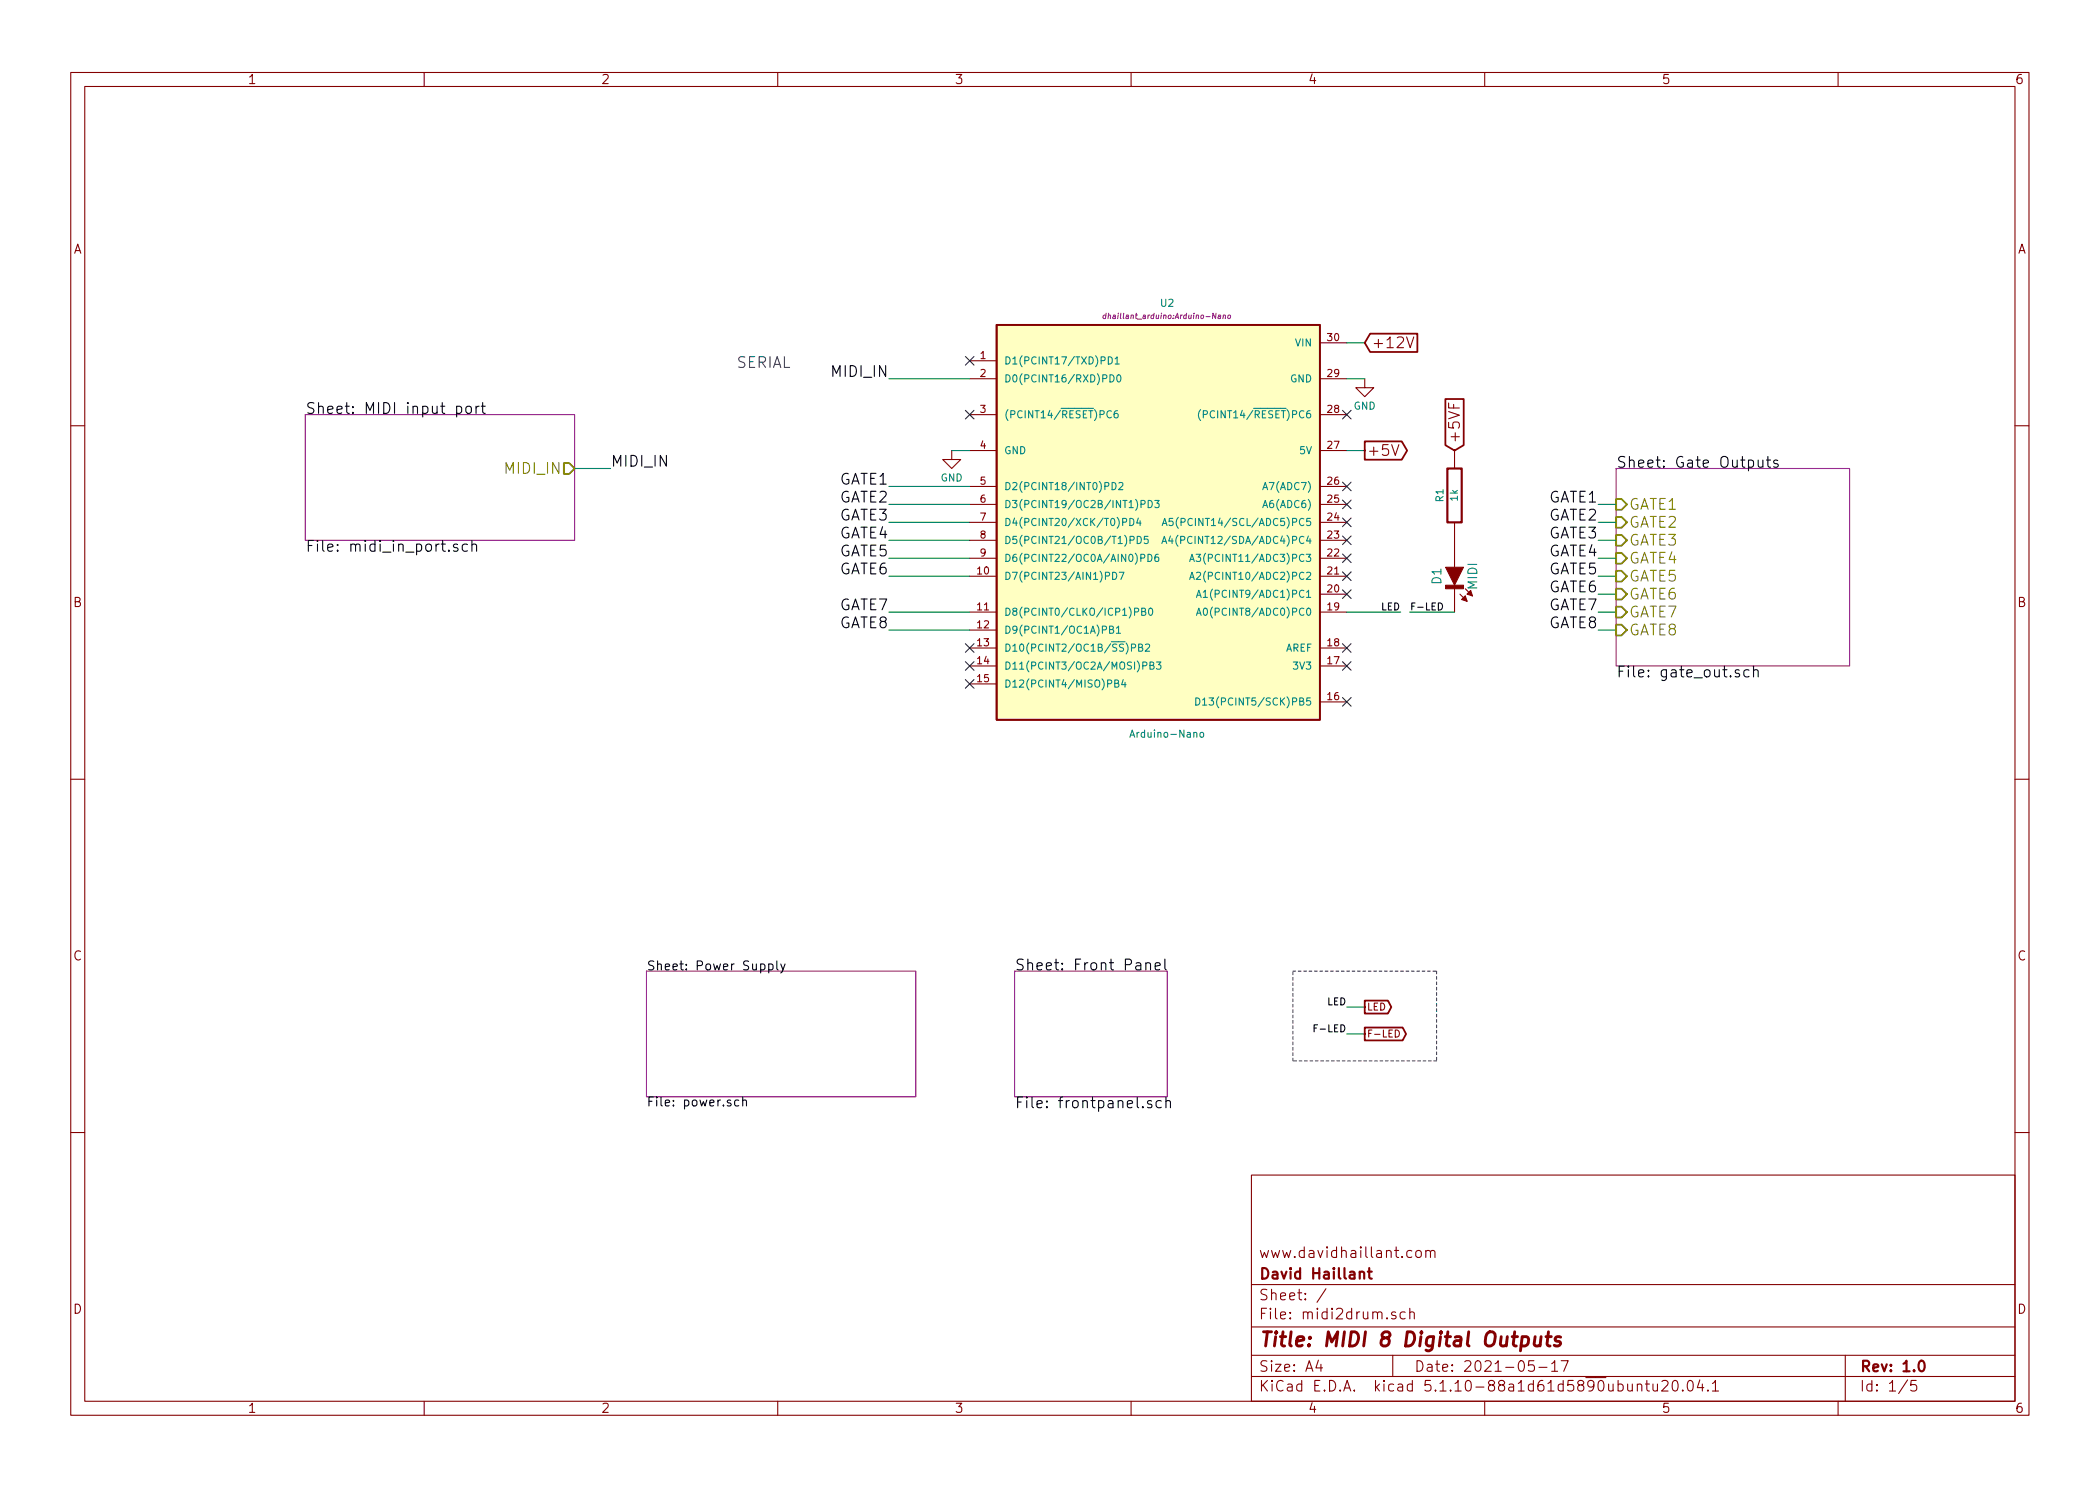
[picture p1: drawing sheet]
<svg xmlns="http://www.w3.org/2000/svg" width="297mm" height="210mm" viewBox="0 0 297 210" stroke-linecap="round" stroke-linejoin="round" font-family="sans-serif">
<g fill="none" stroke="#840000" stroke-width=".15">
<path d="M10 10.3h277v189.9h-277zM12 12.2h273v186.1h-273zM60 10.3v1.9M110 10.3v1.9M160 10.3v1.9M210 10.3v1.9M260 10.3v1.9M137.2 51h3.8M137.2 53.6h3.8M137.2 58.7h3.8M186.7 53.6h3.8M186.7 58.7h3.8"/>
<path d="M186.7 48.5h3.8M193 53.6v1.3h1.3l-1.3 1.2-1.2-1.2h1.2M199 47.7l.5 1.5 .5-1.5M204.9 57v.7h1.5M10 60.2h2M134.6 63.7v1.3h1.3l-1.3 1.3-1.3-1.3h1.3M137.2 79h3.8M137.2 76.4h3.8M137.2 73.9h3.8M137.2 71.4h3.8M137.2 68.8h3.8M137.2 63.7h3.8"/>
<path d="M186.7 79h3.8M186.7 76.4h3.8M186.7 73.9h3.8M186.7 71.4h3.8M186.7 68.8h3.8M186.7 63.7h3.8M196.8 62.9l.6 1.5 .5-1.5M205.7 63.7v2.6M205.7 73.9v6.4M285 60.2h2M137.2 81.5h3.8M137.2 86.6h3.8"/>
<path d="M137.2 89.1h3.8M137.2 91.7h3.8M137.2 94.2h3.8M137.2 96.8h3.8M186.7 81.5h3.8M186.7 86.6h3.8M186.7 91.7h3.8M186.7 94.2h3.8M186.7 99.3h3.8M186.7 84.1h3.8M205.7 82.8v3.8M206.5 84.1l1 1"/>
<path d="M207.3 83.3l1 1M208 83.6l-.5 .5M10 110.3h2M285 110.3h2M197.4 145.7a.5 .5 0 0 1 .5 .5 .5 .5 0 0 1-.5 .5zM10 160.2h2M177 166.3h108v32h-108zM200.3 177.1a.41 .41 0 0 1 .7 .1v.4a.41 .41 0 0 1-.4 .3 .41 .41 0 0 1-.3-.3zM201.7 177.1a.41 .41 0 0 1 .6 0v.8M201.7 176.9v1M202.3 177.1l.2-.2 .4 .1 .1 .9M285 160.2h2"/>
<path d="M60 198.3v1.9M110 198.3v1.9M160 198.3v1.9M177 194.8h108M177 191.8h108M177 187.8h108M177 181.8h108M186.5 192.5l-.4 1h1M186.8 193v1M187.6 182.3l-1.3 2M197 191.8v3M197.4 185.7a.37 .37 0 0 0-.6 .1v.1a.54 .54 0 0 0 .6 .3l.1 .1-.1 .2-.1 .1-.5-.1"/>
<path d="M198.8 185.7l-.5-.1-.3 .3 .1 .6 .2 .1 .5-.1M199.4 185.7a.38 .38 0 0 1 .7 .1v.8M199.4 185.1v1.5M210 198.3v1.9M217 192.5h-.7l-.1 .7a.65 .65 0 0 1 .7 0 .61 .61 0 0 1 .1 .7h-.1a.61 .61 0 0 1-.7 0M217.7 193.5h1.1M219.5 193l.4-.5v1.5M219.5 194h.8M220.8 192.5h1l-.6 1.5M231.6 196a.38 .38 0 0 1 .6 0v.8M231.6 195.8v1M232.7 195.8h.6"/>
<path d="M232.9 195.3v1.3l.2 .2h.2M233.8 195.8l.1 .9a.4 .4 0 0 0 .5 0M234.4 195.8v1M235.1 195.5l.2-.2 .5 .1a.37 .37 0 0 1 .1 .6l-.9 .8h.9M236.7 195.4a.34 .34 0 0 1 .6 .2 .78 .78 0 0 1-.4 1.2l-.2-.1a1.14 1.14 0 0 1 0-1.3zM238 196.7v.1l-.1-.1h.1v.1M238.8 195.5a.37 .37 0 0 1 .4-.2 .37 .37 0 0 1 .2 .3l.1 .3a.72 .72 0 0 1-.4 .9l-.3-.1a1.41 1.41 0 0 1 0-1.2zM240.4 195.2l-.3 1.1h.9M240.8 195.8v1M241.6 196.7h.1l-.1 .1-.1-.1h.1v.1M242.2 195.8l.4-.5v1.5M242.2 196.8h.9"/>
<path d="M260 198.3v1.9M261 191.8v6.5M269.8 195.2l-1.2 2M271 195.3h-.7v.7a.62 .62 0 0 1 .7 0l.1 .2-.1 .5-.2 .1h-.3l-.2-.1"/>
</g>
<path d="M204.7 66.3h2.1v7.6h-2.1zM193.5 179.9h.5M193.7 179.4v1.3l.2 .2h.1M192.3 180.1a.38 .38 0 0 1 .7 0v.8M271.5 192.7a.35 .35 0 0 1 .4-.2 .35 .35 0 0 1 .3 .3 .77 .77 0 0 1-.5 1.2 .9 .9 0 0 1-.2-1.3z" fill="none" stroke="#840000" stroke-width=".3"/>
<path d="M215.3 189.2l.2-.1 .6 .1 .1 .3v.6a.66 .66 0 0 1-1 .2M217.1 189.1l-.1 1.1 .1 .1a.59 .59 0 0 0 .8 0M218 189.1l-.2 1.3M218.7 189.1h.7M219 188.4l-.2 1.8 .1 .1 .4 .1M220.8 189.2a.49 .49 0 0 0-.8 .3v.2l.5 .1 .3 .3-.2 .2-.2 .1-.6-.1" fill="none" stroke="#840000" stroke-width=".41"/>
<path d="M43.2 58.7h38.1v17.7h-38.1zM228.6 66.3h33v27.9h-33zM91.4 137.4h38.1v17.8h-38.1zM143.5 137.4h21.6v17.8h-21.6z" fill="none" stroke="#840084" stroke-width=".15"/>
<g fill="none" stroke="#000" stroke-width=".15">
<path d="M64.6 57.6l.4-.1 .3 .3v.4l-.1 .2-.2 .1-.4-.1M64.6 57.5v1.5M66 57.6a.41 .41 0 0 1 .7 .2l-.1 .5a.41 .41 0 0 1-.4 .2 .41 .41 0 0 1-.3-.3zM67.3 57.5v1M67.8 57.5l-.3 .1-.2 .2M68.1 57.5h.5M68.3 57v1.3l.1 .1 .2 .1M64.7 77.1l-.3-.1-.3 .2 .1 .2 .5 .2 .1 .1-.1 .2-.1 .1-.5-.1M66.1 77.1l-.4-.1-.3 .3v.4l.1 .2 .2 .1 .4-.1M66.8 77.1a.41 .41 0 0 1 .6 .1v.8M66.8 76.5v1.5M248.7 65.1v.8a.37 .37 0 0 0 .3 .2 .37 .37 0 0 0 .4-.1"/>
<path d="M249.4 65.1v1M249.9 65.1h.5M250.1 64.6v1.3v.1l.3 .1M251.5 65.2l-.4-.1-.2 .2 .1 .2 .5 .2v.1v.2l-.2 .1-.4-.1M203.5 85.3a.5 .5 0 0 1 .5 .5 .5 .5 0 0 1-.5 .5zM246 94.8h-.4l-.2 .2 .1 .2 .5 .1 .1 .2-.1 .2-.1 .1-.5-.1M247.4 94.8a.48 .48 0 0 0-.7 .2v.6a.48 .48 0 0 0 .7 .1M248 94.9a.41 .41 0 0 1 .7 .1v.8M248 94.3v1.5M108.7 136.4h.4l.2 .2v.4l-.1 .2h-.5M108.7 136.4v1.3M109.9 136v1.1l.2 .1"/>
<path d="M110.4 136.4l.3 .8M111 136.4l-.4 1.1-.2 .2M162.1 136.3a.41 .41 0 0 1 .6 .1v.8M162.1 136.2v1M163.4 136.7l.7-.1-.1-.3-.4-.1-.2 .2v.8h.2h.4M164.8 135.7v1.3l.2 .2M104.5 155.7l-.4-.1-.2 .3 .1 .5h.5M105.1 155.8v-.1a.31 .31 0 0 1 .5 .1v.7M105.1 155.2v1.3M162.9 155.8l-.4-.1-.2 .2 .1 .3 .5 .1v.4h-.2h-.4M164.3 155.8a.48 .48 0 0 0-.8 .2l.1 .6a.48 .48 0 0 0 .7 .1M164.9 155.8a.38 .38 0 0 1 .7 .1v.8"/>
<path d="M164.9 155.2v1.5M185.9 145.5h.3M186.4 145h-.5v1"/>
</g>
<path d="M79.8 65.5h.7l.8 .8-.8 .8h-.7zM228.6 75.7h.8l.7 .7-.7 .8h-.8zM228.6 78.2h.8l.7 .8-.7 .8h-.8zM228.6 70.6h.8l.7 .8-.7 .7h-.8zM228.6 73.1h.8l.7 .8-.7 .8h-.8zM228.6 80.8h.8l.7 .7-.7 .8h-.8zM228.6 83.3h.8l.7 .8-.7 .7h-.8zM228.6 85.8h.8l.7 .8-.7 .8h-.8zM228.6 88.4h.8l.7 .7-.7 .8h-.8z" fill="none" stroke="#848400" stroke-width=".25"/>
<path d="M141 46h45.7v55.8h-45.7z" fill="#ffffc2" stroke="#ffffc2" stroke-width=".14"/>
<path d="M141 46h45.7v55.8h-45.7zM193.8 47.2h6.7v2.6h-6.7l-.8-1.3zM204.4 56.5h2.6v6.5l-1.3 .7-1.3-.7zM193 62.5h5.3l.7 1.2-.7 1.3h-5.3zM193 141.6h3.3l.5 .9-.5 .9h-3.3zM193 145.4h5.4l.5 .9-.5 .9h-5.4z" fill="none" stroke="#840000" stroke-width=".25"/>
<g fill="none" stroke="#008484" stroke-width=".15">
<path d="M156.8 50.5a.51 .51 0 0 1 .5 .5 .51 .51 0 0 1-.5 .5zM157 53a.51 .51 0 0 1 .6 .5 .51 .51 0 0 1-.6 .5zM157.2 58.2a.47 .47 0 0 0-.6 .4 .47 .47 0 0 0 .5 .5l.1-.1M157.7 50.8l.3-.3v1M157.7 51.5h.6M158.1 53.1l.1-.1a.55 .55 0 0 1 .4 .5 .55 .55 0 0 1-.4 .5l-.1-.1-.1-.3zM158.1 58.1l-.3 .1a.66 .66 0 0 0 0 .9l.3-.1 .1-.3-.2-.2h-.2l-.2 .2M169.8 58a1.13 1.13 0 0 0 0 1.5M170.2 58.6h.5l.1-.2-.1-.2-.5-.1v1M157.3 68.3a.51 .51 0 0 1 .6 .5 .51 .51 0 0 1-.6 .5zM158.3 68.3h.3h.2v.2v.2l-.6 .6h.6M158.8 73.9l.5-.1v-.4l-.5-.1v1.1"/>
<path d="M159.8 73.3a.51 .51 0 0 1 .6 .6 .51 .51 0 0 1-.6 .5zM159.8 76.4h.6v-.4l-.6-.1v1M160.9 75.9a.51 .51 0 0 1 .5 .5 .51 .51 0 0 1-.5 .5zM161 73.3l-.2 .7h.6M161.3 73.7v.7M161.4 79l.4-.1 .1-.4-.5-.1v1M161.4 71.3h.5l.1-.2-.1-.2-.5-.1v1M162.4 75.9h-.5l-.1 .5 .2-.1h.3l.1 .5-.2 .1-.4-.1M162.4 78.4a.51 .51 0 0 1 .5 .5 .51 .51 0 0 1-.5 .5zM162.4 70.8a.51 .51 0 0 1 .6 .5 .51 .51 0 0 1-.6 .5zM163.3 70.8h.7l-.4 .4h.3l.1 .2-.1 .4h-.4l-.2-.1M163.8 78.4l-.3 .1a.72 .72 0 0 0 0 .9l.4-.1v-.4l-.4-.1-.2 .2"/>
<path d="M164.3 76.9l.4-1 .3 1M164.4 74.4l.3-1.1 .4 1.1M164.4 76.6h.5M164.5 74.1h.5M165.6 75.8l-.3 .7h.6M165.8 76.2v.7M165.9 73.3h-.5v.5l.1-.1 .3 .1 .1 .1v.4l-.1 .1-.4-.1M166.7 73.2a1.13 1.13 0 0 0 0 1.5M168.3 79.4l.3-1 .3 1M168.4 79.1h.4M169.2 78.4h.6l-.3 .4 .3 .2v.3l-.2 .1-.4-.1M156.9 89.1l.5-.1 .1-.1-.1-.2-.5-.1v1h.4l.2-.1v-.3l-.2-.1"/>
<path d="M157.4 81a.51 .51 0 0 1 .6 .5 .51 .51 0 0 1-.6 .5zM157.7 96.7l.4-.1 .1-.1v-.2l-.5-.1v1h.4l.1-.1 .1-.2-.3-.2M157.9 88.9l.3-.3v1M157.9 89.6h.6M158.3 81h.7l-.5 1M158.9 96.2l-.3 .7h.7M159.1 96.5v.7M160 91.7l.5-.1 .1-.1v-.3l-.6-.1v1M160.5 86.6l.5-.1 .1-.1-.1-.3-.5-.1v1.1M161.1 91.6h.4l.1-.2-.1-.2-.4-.1v1h.3l.2-.1v-.2l-.2-.2M161.5 86.5h.4l.1-.2v-.2l-.5-.1v1.1h.4l.1-.1 .1-.3-.3-.2M161.6 94.2h.5l.1-.2v-.3h-.6v1"/>
<path d="M162 91.2l.4-.1 .2 .1v.2l-.6 .7h.6M162.6 86.1l.1-.1a.55 .55 0 0 1 .4 .6 .55 .55 0 0 1-.4 .5l-.1-.1-.1-.3zM162.7 94.2l.4-.1 .1-.2-.1-.2h-.4v1h.3l.2-.1v-.3l-.2-.1M163.6 93.7h.6l-.3 .4 .3 .1v.4l-.2 .1-.4-.1M168.3 82l.3-1 .3 1M168.4 81.7h.4M169.1 98.7a.51 .51 0 0 1 .6 .6 .51 .51 0 0 1-.6 .5zM169.2 87.1l.4-1.1 .3 1.1M169.2 84.5l.4-1 .3 1M169.2 81h.4h.2v.2l-.6 .8h.6M169.3 86.8h.5M169.3 84.2h.5"/>
<path d="M170.1 99l.3-.3v1.1M170.1 99.8h.6M170.2 83.8l.3-.3v1M170.2 84.5h.6M170.3 86.1l.1-.1a.53 .53 0 0 1 .4 .6 .53 .53 0 0 1-.4 .5l-.2-.4zM159.8 104.3l.3-1 .4 1M159.9 104h.5M169.8 103.7l.1-.1 .3 .1 .1 .1-.1 .5h-.3l-.1-.1z"/>
</g>
<path d="M156.4 44.6h-.3l-.1 .3 .1 .2h.3M156.5 44.3l-.1 .8M172.3 44.6h.3v.5M172.6 44.7l-.3 .2v.2h.3M173 44.6h.3v.5M173.1 44.6l-.1 .5M173.7 44.6h.1h.2v.5h-.3z" fill="none" stroke="#840084" stroke-width=".14"/>
<g fill="#840000" stroke="#840000" stroke-width=".14">
<path d="M204.5 82.8h2.5v.5h-2.5z"/>
<path d="M204.5 80.3h2.5l-1.3 2.5z"/>
</g>
<g fill="#840000" stroke="#840000" stroke-width=".15">
<path d="M206.8 84.8l.5-.5z"/>
<path d="M208 83.6l.3 .7-.8-.2z"/>
<path d="M207.3 84.3l.2 .8-.7-.3z"/>
</g>
<path d="M182.9 137.4h20.3M203.2 137.4v12.7M182.9 150.1v-12.7M203.2 150.1h-20.3" fill="none" stroke="#0000c2" stroke-width=".15" stroke-dasharray=".4 .4"/>
<g fill="none" stroke="#008400" stroke-width=".15">
<path d="M125.7 53.6h11.5M190.5 53.6h2.5M190.5 48.5h2.5M81.3 66.3h5.1M125.7 79h11.5M125.7 73.9h11.5M125.7 76.4h11.5M125.7 71.4h11.5M125.7 68.8h11.5M134.6 63.7h2.6M190.5 63.7h2.5M226.1 79h2.5"/>
<path d="M226.1 73.9h2.5M226.1 76.4h2.5M226.1 71.4h2.5M125.7 89.1h11.5M125.7 81.5h11.5M125.7 86.6h11.5M190.5 86.6h7.6M199.4 86.6h6.3M226.1 89.1h2.5M226.1 81.5h2.5M226.1 84.1h2.5M226.1 86.6h2.5"/>
<path d="M190.5 146.3h2.5M190.5 142.5h2.5"/>
</g>
<g fill="none" stroke="#000084" stroke-width=".15">
<path d="M136.6 58.1l1.2 1.2M136.6 50.4l1.2 1.3M137.8 58.1l-1.2 1.2M137.8 50.4l-1.2 1.3M189.9 58.1l1.2 1.2M191.1 58.1l-1.2 1.2M189.9 70.8l1.2 1.2M189.9 68.2l1.2 1.2M189.9 75.8l1.2 1.3M189.9 78.4l1.2 1.2M189.9 73.3l1.2 1.2M191.1 70.8l-1.2 1.2"/>
<path d="M191.1 68.2l-1.2 1.2M191.1 75.8l-1.2 1.3M191.1 78.4l-1.2 1.2M191.1 73.3l-1.2 1.2M136.6 93.6l1.2 1.2M136.6 96.2l1.2 1.2M136.6 91.1l1.2 1.2M137.8 93.6l-1.2 1.2M137.8 96.2l-1.2 1.2M137.8 91.1l-1.2 1.2M189.9 83.5l1.2 1.2M189.9 80.9l1.2 1.2"/>
<path d="M189.9 91.1l1.2 1.2M189.9 93.6l1.2 1.2M189.9 98.7l1.2 1.2M191.1 83.5l-1.2 1.2M191.1 80.9l-1.2 1.2M191.1 91.1l-1.2 1.2M191.1 93.6l-1.2 1.2M191.1 98.7l-1.2 1.2"/>
</g>
<text font-size="2.8" fill="#840000" x="178" y="190.5">Title: MIDI 8 Digital Outputs</text>
<text font-size="2.1" fill="#0000c2" x="104.1" y="52.1">SERIAL</text>
<g font-size="2.1">
<text x="118" y="53.3">MIDI_IN</text>
<text x="43.2" y="58.6">Sheet: MIDI input port</text>
<text x="86.4" y="66">MIDI_IN</text>
<text x="118.6" y="68.6">GATE1</text>
<text x="118.6" y="71.1">GATE2</text>
<text x="219" y="71.1">GATE1</text>
<text x="228.6" y="66.2">Sheet: Gate Outputs</text>
<text x="118.6" y="73.7">GATE3</text>
<text x="118.6" y="76.2">GATE4</text>
<text x="219" y="76.2">GATE3</text>
<text x="219" y="73.7">GATE2</text>
<text x="43.2" y="78.1">File: midi_in_port.sch</text>
<text x="118.6" y="81.3">GATE6</text>
<text x="118.6" y="78.7">GATE5</text>
<text x="219" y="83.8">GATE6</text>
<text x="219" y="81.3">GATE5</text>
<text x="219" y="78.7">GATE4</text>
<text x="118.6" y="88.9">GATE8</text>
<text x="118.6" y="86.4">GATE7</text>
<text x="219" y="88.9">GATE8</text>
<text x="219" y="86.4">GATE7</text>
<text x="228.6" y="95.9">File: gate_out.sch</text>
<text x="143.5" y="137.3">Sheet: Front Panel</text>
<text x="143.5" y="156.8">File: frontpanel.sch</text>
</g>
<g font-size="2.1" fill="#840000">
<text x="194" y="49.3">+12V</text>
<text x="193.3" y="64.5">+5V</text>
<text x="206.5" y="62.8" transform="rotate(-90 206.5 62.8)">+5VF</text>
<text x="178" y="178">www.davidhaillant.com</text>
<text x="178" y="184">Sheet: /</text>
<text x="178" y="181">David Haillant</text>
<text x="178" y="186.7">File: midi2drum.sch</text>
<text x="178" y="196.9">KiCad E.D.A. kicad 5.1.10-88a1d61d5890ubuntu20.04.1</text>
<text x="178" y="194.1">Size: A4</text>
<text x="200" y="194.1">Date: 2021-05-17</text>
<text x="263" y="194.1">Rev: 1.0</text>
<text x="263" y="196.9">Id: 1/5</text>
</g>
<g font-size="2.1" fill="#848400">
<text x="71.7" y="67.1">MIDI_IN</text>
<text x="230.4" y="77.2">GATE3</text>
<text x="230.4" y="72.1">GATE1</text>
<text x="230.4" y="74.7">GATE2</text>
<text x="230.4" y="79.8">GATE4</text>
<text x="230.4" y="82.3">GATE5</text>
<text x="230.4" y="84.8">GATE6</text>
<text x="230.4" y="87.4">GATE7</text>
<text x="230.4" y="89.9">GATE8</text>
</g>
<g font-size="1.8" fill="#840000">
<text x="35" y="11.9">1</text>
<text x="85" y="11.9">2</text>
<text x="135" y="11.9">3</text>
<text x="185" y="11.9">4</text>
<text x="235" y="11.9">5</text>
<text x="285" y="11.9">6</text>
<text x="10.4" y="35.9">A</text>
<text x="285.4" y="35.9">A</text>
<text x="10.4" y="85.9">B</text>
<text x="285.4" y="85.9">B</text>
<text x="10.4" y="135.9">C</text>
<text x="285.4" y="135.9">C</text>
<text x="10.4" y="185.9">D</text>
<text x="285.4" y="185.9">D</text>
<text x="35" y="199.9">1</text>
<text x="85" y="199.9">2</text>
<text x="135" y="199.9">3</text>
<text x="185" y="199.9">4</text>
<text x="235" y="199.9">5</text>
<text x="285" y="199.9">6</text>
</g>
<g font-size="1.8" fill="#008484">
<text x="203.9" y="82.6" transform="rotate(-90 203.9 82.6)">D1</text>
<text x="209" y="83.4" transform="rotate(-90 209 83.4)">MIDI</text>
</g>
<g font-size="1.8">
<text x="91.4" y="137.3">Sheet: Power Supply</text>
<text x="91.4" y="156.6">File: power.sch</text>
</g>
<g font-size="1.4" fill="#008484">
<text x="164.2" y="43.4">U2</text>
<text x="142" y="51.6">D1(PCINT17/TXD)PD1</text>
<text x="183.3" y="49">VIN</text>
<text x="142" y="54.1">D0(PCINT16/RXD)PD0</text>
<text x="142" y="59.2">(PCINT14/RESET)PC6</text>
<text x="171" y="59.2">(PCINT14/RESET)PC6</text>
<text x="182.5" y="54.1">GND</text>
<text x="191.5" y="58">GND</text>
<text x="142" y="64.3">GND</text>
<text x="183.9" y="64.3">5V</text>
<text x="133" y="68.1">GND</text>
<text x="142" y="69.3">D2(PCINT18/INT0)PD2</text>
<text x="142" y="71.9">D3(PCINT19/OC2B/INT1)PD3</text>
<text x="179.1" y="71.9">A6(ADC6)</text>
<text x="179.1" y="69.3">A7(ADC7)</text>
<text x="204.2" y="71" transform="rotate(-90 204.2 71)">R1</text>
<text x="206.2" y="70.9" transform="rotate(-90 206.2 70.9)">1k</text>
<text x="142" y="74.4">D4(PCINT20/XCK/T0)PD4</text>
<text x="142" y="77">D5(PCINT21/OC0B/T1)PD5</text>
<text x="166.7" y="77">A4(PCINT12/SDA/ADC4)PC4</text>
<text x="166.9" y="74.4">A5(PCINT14/SCL/ADC5)PC5</text>
<text x="142" y="82">D7(PCINT23/AIN1)PD7</text>
<text x="142" y="79.5">D6(PCINT22/OC0A/AIN0)PD6</text>
<text x="170.1" y="82">A2(PCINT10/ADC2)PC2</text>
<text x="170.1" y="79.5">A3(PCINT11/ADC3)PC3</text>
<text x="142" y="87.1">D8(PCINT0/CLKO/ICP1)PB0</text>
<text x="142" y="89.7">D9(PCINT1/OC1A)PB1</text>
<text x="170.9" y="87.1">A0(PCINT8/ADC0)PC0</text>
<text x="170.9" y="84.6">A1(PCINT9/ADC1)PC1</text>
<text x="142" y="92.2">D10(PCINT2/OC1B/SS)PB2</text>
<text x="142" y="94.7">D11(PCINT3/OC2A/MOSI)PB3</text>
<text x="181.8" y="92.2">AREF</text>
<text x="183.2" y="94.7">3V3</text>
<text x="142" y="97.3">D12(PCINT4/MISO)PB4</text>
<text x="171" y="99.8">D13(PCINT5/SCK)PB5</text>
<text x="160.4" y="104.4">Arduino-Nano</text>
</g>
<g font-size="1.4" fill="#840000">
<text x="138.7" y="50.8">1</text>
<text x="138.7" y="53.3">2</text>
<text x="187.8" y="53.3">29</text>
<text x="187.8" y="48.3">30</text>
<text x="138.7" y="58.4">3</text>
<text x="187.8" y="58.4">28</text>
<text x="138.7" y="63.5">4</text>
<text x="187.8" y="63.5">27</text>
<text x="138.7" y="68.6">5</text>
<text x="138.7" y="71.1">6</text>
<text x="187.8" y="71.1">25</text>
<text x="187.8" y="68.6">26</text>
<text x="138.7" y="73.7">7</text>
<text x="138.7" y="76.2">8</text>
<text x="187.8" y="76.2">23</text>
<text x="187.8" y="73.7">24</text>
<text x="138.3" y="81.3">10</text>
<text x="138.7" y="78.7">9</text>
<text x="187.8" y="83.8">20</text>
<text x="187.8" y="81.3">21</text>
<text x="187.8" y="78.7">22</text>
<text x="138.3" y="86.4">11</text>
<text x="138.3" y="88.9">12</text>
<text x="187.8" y="86.4">19</text>
<text x="138.3" y="91.4">13</text>
<text x="138.3" y="94">14</text>
<text x="187.8" y="94">17</text>
<text x="187.8" y="91.4">18</text>
<text x="138.3" y="96.5">15</text>
<text x="187.8" y="99.1">16</text>
<text x="193.3" y="143">LED</text>
<text x="193.3" y="146.8">F-LED</text>
</g>
<g font-size="1.4">
<text x="195.4" y="86.4">LED</text>
<text x="199.4" y="86.4">F-LED</text>
<text x="187.7" y="142.2">LED</text>
<text x="186.4" y="146">F-LED</text>
</g>
<text font-size="1.1" fill="#840084" x="157" y="45.1">dhaillant_arduino:Arduino-Nano</text>
</svg>
